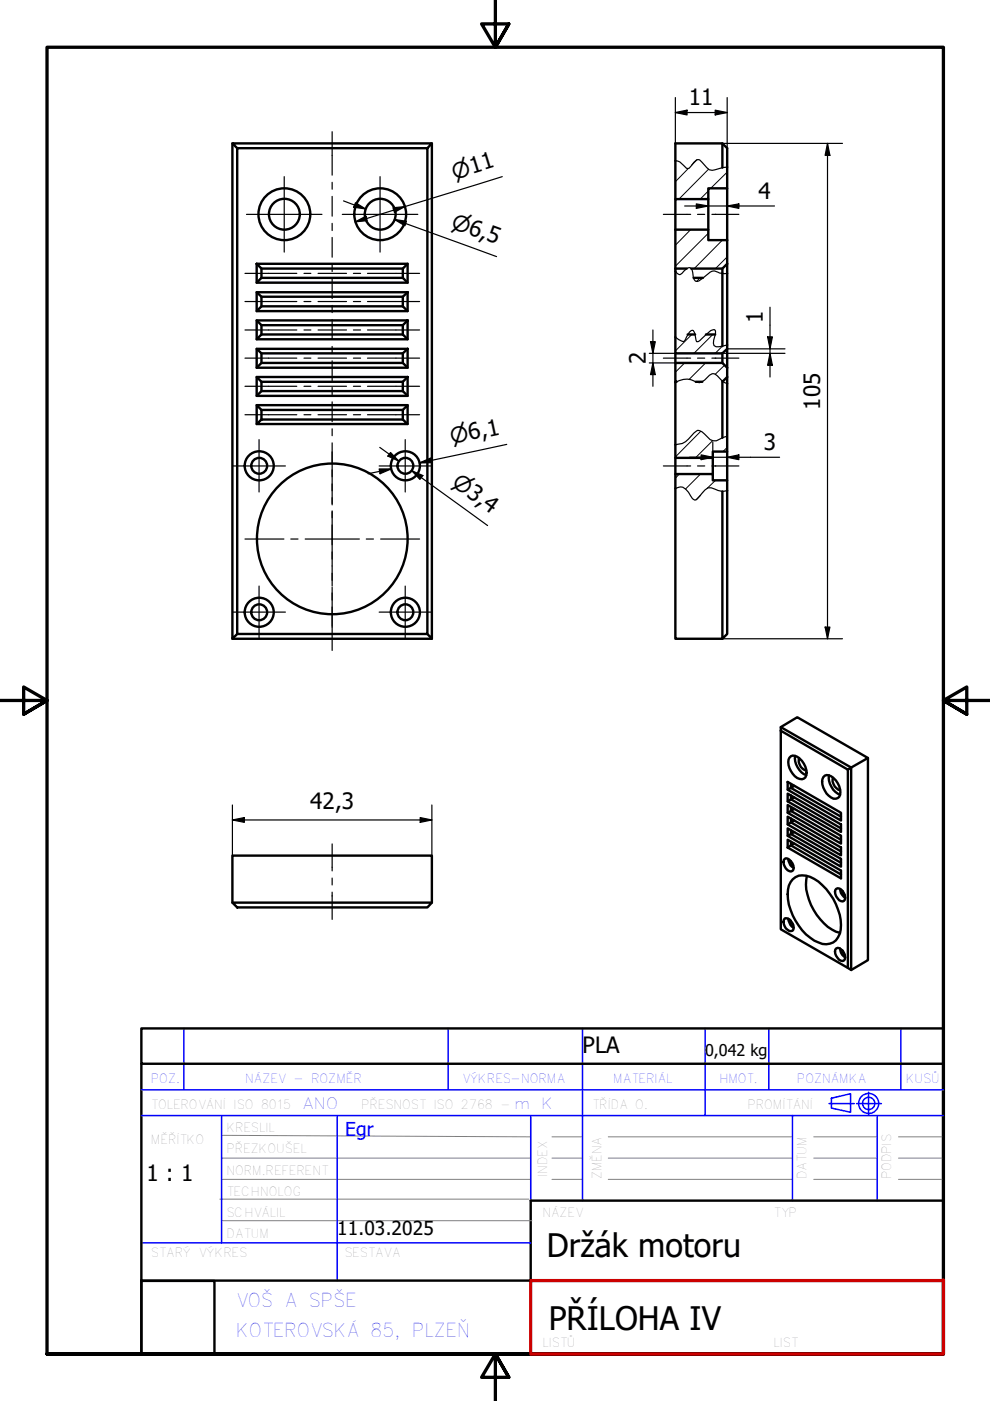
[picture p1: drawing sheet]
<svg xmlns="http://www.w3.org/2000/svg" width="210mm" height="297mm" viewBox="0 0 210 297" stroke-linecap="round" stroke-linejoin="round" font-family="sans-serif">
<g fill="none" stroke="#000" stroke-width=".21">
<path d="M145.9 35.7l-2.7 2.8M147.8 33.8l-1.1 1.2M150.2 35.9l-6.2 6.3M154.2 36.5l-3.5 3.4M146.4 48.7l-3.2 3.3M148.4 58.9l-.7 .8M150.2 49.5l-7 6.9M150.2 40.5l-1.7 1.7M153.2 50.9l-6 6M154.2 54.5l-2.5 2.4M145.2 76.9l-2 2M146.7 70.9l-3.5 3.5"/>
<path d="M149.6 76.9l-3.5 3.5M151.1 70.9l-4 4M153.2 73.4l-1.6 1.5M153.7 77.4l-2.1 2M148.6 91.4l-5.4 5.5M151.1 93.4l-3.7 3.7M154.2 94.9l-.9 .8M144 100.5l-.8 .9M148.5 105l-.9 1M148.5 100.5l-3.1 3.2M151.7 101.8l-1.8 1.8M154.2 103.8l-.2 .2"/>
</g>
<g fill="none" stroke="#000" stroke-width=".51">
<path d="M49.3 30.4v105l1-1M50.3 31.4h40.3l1-1h-42.3l1 1v103h40.3v-103M91.6 30.4v105l-1-1M153.2 30.4v5.1M154.2 39.9v-8.5l-1-1h-10v11.8M54.4 55.9h32v4h-32zM54.4 55.9l1 1h30M55.4 56.9v2l-1 1M55.4 58.9h30M86.4 55.9l-1 1v2l1 1M143.2 48.7v26.2h10l1-.9M143.2 48.7h7v2.2h4"/>
<path d="M143.2 48.7v-6.5h7v-2.3h4v11M143.2 56.9h2.4M147.1 58.9h1.9M150.2 42.2v6.5M153.2 56.9v16.5M154.2 50.9v44.8h-3.1v1.4h-7.9v-16.2M154.2 55.9l-1 1h-6.6M54.4 79.9h32v4h-32zM54.4 67.9h32v4h-32zM54.4 62h32v4h-32zM54.4 74h32v4h-32zM54.4 79.9l1 1v2"/>
<path d="M54.4 78l1-1.1h30l1 1.1M54.4 74l1 .9v2M54.4 71.9l1-1h30l1 1M54.4 67.9l1 1v2M54.4 66l1-1.1h30l1 1.1M54.4 62l1 .9v2M55.4 74.9h30M55.4 68.9h30M55.4 62.9h30M86.4 79.9l-1 1v2M86.4 74l-1 .9v2M86.4 67.9l-1 1v2"/>
<path d="M86.4 62l-1 .9v2M143.2 74.9v2M145.8 70.9h1.6M149.7 70.9h1.9M153.2 74.9v2M154.2 78l-1-1.1h-10v4h.2M154.2 79.9l-1 1M54.4 89.9l1-1h30l1 1zM54.4 83.9l1-1h30l1 1M54.4 85.9h32M55.4 88.9v-2l-1-1v4M55.4 86.9h30"/>
<path d="M55.4 80.9h30M85.4 88.9v-2l1-1v4M143.2 97.1v3.4M147.5 80.9h1.4M151.1 97.1v3.4M153.2 80.8v12M154.2 95.7v6.1M153.2 104.2v31.2l1-1v-32.6h-3.1v-1.3h-7.9v34.9h10M49.3 135.4h42.3M165.5 154.9l14.3 8.3 .7-.5-15-8.5v42.8l14.3 8.2v-42M165.5 154.2l3.5-2.1 15 8.6-3.5 2v43l-.7-.5M167 179.7l.7-.5 10.6 6.2"/>
<path d="M167 178l11.3 6.6v1.6l-11.3-6.5zM167 175.6l11.3 6.5v1.7l-11.3-6.6zM167 170.7l11.3 6.5v1.7l-11.3-6.6zM167 168.3l11.3 6.5v1.6l-11.3-6.5zM167 173.2l11.3 6.5v1.6l-11.3-6.5zM167 177.2l.7-.4 10.6 6.1M167 174.8l.7-.4 10.6 6.1M167 172.3l.7-.4 10.6 6.1M167 169.9l.7-.4 10.6 6.1M167 165.8l11.3 6.5v1.7l-11.3-6.6zM167.4 160.6a1.13 1.13 0 0 1 1.6-.1 3.7 3.7 0 0 1 1.8 4.3 1.78 1.78 0 0 1-2.7-.7 3.2 3.2 0 0 1-.7-3.5zM167.7 176v.8l.7-.4"/>
<path d="M167.7 173.5v.9l.7-.4M167.7 171.1v.8l.7-.4M167.7 168.6v.9l.7-.4M167.7 166.2v.9l-.7 .3M167.7 178.5v.7l.7-.3M168.4 166.6l-.7 .5 10.6 6.1M168.6 160.3a4 4 0 0 0 2.3 4M169.4 160.7a2.27 2.27 0 0 0 1.5 2.7M174.6 164.8a1.13 1.13 0 0 1 1.6-.2 3.7 3.7 0 0 1 1.7 4.4 1.43 1.43 0 0 1-2.2-.3 3.7 3.7 0 0 1-1.1-3.9zM175.8 164.4a4.1 4.1 0 0 0 2.3 4.1M176.6 164.9a2.24 2.24 0 0 0 1.5 2.6M184 160.7v42.9l-3.5 2.1"/>
<path d="M49.3 191.4h42.3l-1 1h-40.3zM49.3 191.4v-10h42.3v10M166.4 182.1a1.01 1.01 0 0 1 1.3 .5 1.26 1.26 0 0 1 0 2.2 1.92 1.92 0 0 1-1.3-2.7zM166.4 194.7a1.62 1.62 0 0 1 1.8 1.5v.9a.77 .77 0 0 1-1.2 .1 1.85 1.85 0 0 1-.6-2.5zM167.1 194.8l.1 .4a2.25 2.25 0 0 0 1.1 1.5M167.1 182.2l.1 .3a1.97 1.97 0 0 0 1.1 1.5M167.6 195.2l.5 .9M167.6 182.5l.5 .9M168.1 186.4a3.6 3.6 0 0 1 4.6 0 12.1 12.1 0 0 1 5.5 10.8 3.1 3.1 0 0 1-4.7 2.6 11.6 11.6 0 0 1-6.2-8 5.8 5.8 0 0 1 .8-5.4zM171.1 185.7a11.2 11.2 0 0 0 2.8 9.2 7.8 7.8 0 0 0 4.2 2.9M177.3 188.5a1.51 1.51 0 0 1 1.8 1.4v.8l-.2 .3a1.01 1.01 0 0 1-1.3-.5 1.67 1.67 0 0 1-.3-2zM178.1 188.5a2.25 2.25 0 0 0 1.1 1.9"/>
<path d="M178.6 188.9l.5 .8M177.3 201.1a1.1 1.1 0 0 1 1.4 .5 1.78 1.78 0 0 1 .2 2 1.01 1.01 0 0 1-1.3-.5 1.63 1.63 0 0 1-.3-2zM178.1 201.1a2.25 2.25 0 0 0 1.1 1.9M178.6 201.5l.5 .9"/>
<circle cx="60.3" cy="45.4" r="5.5"/>
<circle cx="60.3" cy="45.4" r="3.3"/>
<circle cx="80.6" cy="45.4" r="3.3"/>
<circle cx="80.6" cy="45.4" r="5.5"/>
<circle cx="55" cy="98.8" r="1.68"/>
<circle cx="55" cy="98.8" r="3.1"/>
<circle cx="85.9" cy="98.8" r="1.68"/>
<circle cx="85.9" cy="98.8" r="3.1"/>
<circle cx="70.5" cy="114.3" r="16"/>
<circle cx="55" cy="129.8" r="1.68"/>
<circle cx="55" cy="129.8" r="3.1"/>
<circle cx="85.9" cy="129.8" r="1.68"/>
<circle cx="85.9" cy="129.8" r="3.1"/>
</g>
<path d="M143.2 34.1l.9 .2 1.4 1.4h.3h.3l1-1.3 .6-.5 .3-.1 .3 .1 2.1 2.1 .6 .1 3.2-.7M143.2 57.5a.91 .91 0 0 0 1.4 .5l1.1-1.1 .6-.1a2.08 2.08 0 0 1 .7 2.1l.4 .7 .4 .1 1.4-.8a3.3 3.3 0 0 1 2.3-1.4l1.1 .4 1.6 .1M143.2 71.5l1.7 .9 .5-.5a2.36 2.36 0 0 1 1.4-1.9l.5 .5 .4 1.9 .6-.2 2.4-2.1 .8-.2 .2 .3v.6a3.8 3.8 0 0 0-.3 2.5 3.2 3.2 0 0 0 2.8-.2M143.2 81.1a4.3 4.3 0 0 1 4.5-.1 2.04 2.04 0 0 0 2.2-.9 1.27 1.27 0 0 1 2.2-.4l1.1 1.1 1 .5M154.2 92.5l-2.3 1h-.7l-.6-.3-1.2-1.1a1.36 1.36 0 0 0-2.3-.3 4.7 4.7 0 0 1-3.9 2.5M143.2 103.6a1.9 1.9 0 0 1 2.8 .8l.8 1.3a.6 .6 0 0 0 1 .1l1.7-1.9 .6-.5h.7a4.7 4.7 0 0 0 3.4 .6" fill="none" stroke="#000" stroke-width=".25"/>
<path d="M105 0v10l-2.9-4.9h5.8l-2.9 4.9 2.9-4.9M0 148.5h10l-5-2.8v5.7l5-2.9-5 2.9M210 148.5h-10l5-2.8v5.7l-5-2.9 5 2.9M10 287.1v-277.1h190v277.1h-190h190M107.9 292l-2.9-4.9 2.9 4.9h-5.8l2.9-4.9v9.9" fill="none" stroke="#000" stroke-width=".7"/>
<!-- layer: 1_SILNA -->
<path d="M30 218h170v7.5h-170zM30 225.5v61.6h82.6M200 225.5v45.9M200 254.6h-87.5v16.9M30 271.6h15.5v15.5h-15.5zM30 271.5h82.6" fill="none" stroke="#000" stroke-width=".51"/>
<!-- layer: 2_SLABA -->
<g fill="none" stroke="#808080" stroke-width=".21">
<path d="M46.6 254.2h65.5M47 245.5h65.5M47 240.7l65.5 .3M47 250h65.5M47.2 258.8h65.6M117 241h6.5M117 245.5h6.5M117 250h6.5M129 241h39M129 245.5h39M129 250h39M172.5 241h13.5"/>
<path d="M172.5 245.5h13.5M172.5 250h13.5M190.5 241h9.5M190.5 245.5h9.5M190.5 250h9.5"/>
</g>
<!-- layer: 8_TEXTY -->
<g fill="none" stroke="#00f" stroke-width=".32">
<path d="M39 218v13.1M95 218v13.1M123.5 218v36.6M149.5 218v18.5M163 218v13.1M191 218v13.1M30 236.5h170M30 231.1h170M47 236.6v27M71.5 236.5v35M112.5 236.5v18.1M168 236.5v18.1"/>
<path d="M175.8 234h5.3M176.3 232.8l4-.9v3.9l-4-.9zM181.6 234h5.3M184.1 231.6v4.7M186 236.5v18.1M30 263.5h82.5"/>
<circle cx="184.2" cy="234" r="2.13"/>
<circle cx="184.2" cy="234" r="1.3"/>
</g>
<!-- layer: 3_TUCNA -->
<path d="M112.6 271.5h87.4M200 271.4v15.7h-87.5v-15.6" fill="none" stroke="#c00" stroke-width=".7"/>
<g fill="none" stroke="#000" stroke-width=".25">
<path d="M106.5 37.5l-31.2 9.5M143.2 23.9l2.5-.5v1zM143.2 23.9h11M143.2 20.7v9.7M151.6 23.4l2.6 .5-2.6 .5zM153.2 30.4h25.4M154.2 20.7v10.7M175.5 30.4l.5 2.5h-1.1zM175.5 30.4v105M72.8 42.6l4.7 1.7M75.3 47l2.3-1.2 .3 1zM75.4 43l2.1 1.3-2.5-.4z"/>
<path d="M83.3 44.1l2.6-.3-2.3 1.2zM83.6 46.5l2.6 .4-.3 1zM86 47.4l-2.4-.9 21.7 7.9M145.2 43.7h19M147.6 43.2l2.6 .5-2.6 .5zM154.2 43.7l2.5-.5v1zM137.7 74.9h5.5M137.7 76.9h5.5M137.9 72.4h1l-.5 2.5zM138.4 76.9l.5 2.5h-1zM138.4 70v11.9M153.2 74.9h13.2"/>
<path d="M154.2 74h12.2M162.8 71.4h1l-.5 2.6zM163.3 74.9l.5 2.6h-1zM163.3 65.1v14.8M80.4 99.4h2.5l-2.3 1zM80.5 94.9l4.1 2.9M82.8 95.9l1.8 1.9-2.4-1.1zM82.9 99.4l-4.9 1M87.3 99.8l2.4 1-.7 .8zM88.9 98.2l2.3-1.1 .2 1zM107.4 94.2l-18.5 4 2.5-.6M146.2 97h19.1"/>
<path d="M148.7 96.4l2.4 .6-2.4 .5zM151.1 93.8v3.3M154.2 97l2.5-.6v1.1zM89.3 101.3l-2-1.5 16.1 11.6M153.2 135.4h25.4M174.9 133h1.1l-.5 2.4zM49.3 173.8l2.5-.5v1.1zM49.3 173.8h42.3M49.3 170.7v10.7M89.1 173.3l2.5 .5-2.5 .6zM91.6 170.7v10.7"/>
</g>
<g fill="#000">
<path d="M143.2 23.9l2.5-.5v1zM151.6 23.4l2.6 .5-2.6 .5zM175.5 30.4l.5 2.5h-1.1zM75.4 43l2.1 1.3-2.5-.4zM75.3 47l2.3-1.2 .3 1zM83.3 44.1l2.6-.3-2.3 1.2zM83.6 46.5l2.6 .4-.3 1zM147.6 43.2l2.6 .5-2.6 .5zM154.2 43.7l2.5-.5v1zM137.9 72.4h1l-.5 2.5zM138.4 76.9l.5 2.5h-1zM162.8 71.4h1l-.5 2.6z"/>
<path d="M163.3 74.9l.5 2.6h-1zM82.8 95.9l1.8 1.9-2.4-1.1zM88.9 98.2l2.3-1.1 .2 1zM148.7 96.4l2.4 .6-2.4 .5zM154.2 97l2.5-.6v1.1zM80.4 99.4h2.5l-2.3 1zM87.3 99.8l2.4 1-.7 .8zM174.9 133h1.1l-.5 2.4zM49.3 173.8l2.5-.5v1.1zM89.1 173.3l2.5 .5-2.5 .6z"/>
</g>
<!-- layer: Osa (ISO) -->
<g fill="none" stroke="#000" stroke-width=".25">
<path d="M70.4 27.9v9.2M70.4 38.7v1.4M51.9 58h11M64.5 58h1.4M67.4 58h6.1M70.4 41.6v4.2M70.4 47.4v1.5M70.4 50.3v4.2M70.4 56.1v1.5M70.4 59v4.3M74.9 58h1.6M77.9 58h11.1"/>
<path d="M140.7 45.5h5.7M147.9 45.5h1.5M150.9 45.5h5.8M51.9 63.9h11M51.9 70h11M51.9 75.9h11M64.5 63.9h1.4M64.5 70h1.4M64.5 75.9h1.4M67.4 63.9h6.1M67.4 70h6.1M67.4 75.9h6.1"/>
<path d="M70.4 64.8v1.5M70.4 67.7v4.3M70.4 73.5v1.5M70.4 76.5v4.2M74.9 63.9h1.6M74.9 70h1.6M74.9 75.9h1.6M77.9 63.9h11.1M77.9 70h11.1M77.9 75.9h11.1M140.7 75.9h5.7M147.9 75.9h1.5"/>
<path d="M150.9 75.9h5.8M51.9 81.9h11M51.9 87.9h11M64.5 81.9h1.4M64.5 87.9h1.4M67.4 81.9h6.1M67.4 87.9h6.1M70.4 82.2v1.5M70.4 85.2v4.2M70.4 90.9v1.5M70.4 93.9v4.2M70.4 99.6v1.5"/>
<path d="M74.9 81.9h1.6M74.9 87.9h1.6M77.9 81.9h11.1M77.9 87.9h11.1M140.7 98.8h5.7M147.9 98.8h1.5M150.9 98.8h5.8M70.4 102.6v4.2M70.4 108.3v1.5M70.4 111.3v4.2M70.4 117v1.5M70.4 120v4.3"/>
<path d="M70.4 125.7v1.5M70.4 128.7v9.2M70.4 178.9v5.7M70.4 186.2v1.4M70.4 189.2v5.7"/>
</g>
<g fill="none" stroke="#000" stroke-width=".25">
<path d="M60.3 37.5v16M80.6 37.5v16M52.3 45.5h16M72.6 45.5h16M49.4 98.8h11.1M54.9 93.2v11.1M70.4 95.8v8.3M80.4 98.8h11.1M85.9 93.2v11.1M51.9 114.3h8.3M61.7 114.3h1.5M64.7 114.3h11.5"/>
<path d="M70.4 105.5v1.5M70.4 108.5v11.5M77.7 114.3h1.5M80.7 114.3h8.3M49.4 129.8h11.1M54.9 124.3v11M70.4 121.5v1.5M70.4 124.5v8.3M80.4 129.8h11.1M85.9 124.3v11"/>
</g>
<g font-size="6.9">
<text x="116" y="266.4">Držák motoru</text>
<text x="116.3" y="282.1">PŘÍLOHA IV</text>
</g>
<g font-size="4.8">
<text x="146" y="22.3">11</text>
<text x="160.8" y="42.1">4</text>
<text x="161.7" y="68.6" transform="rotate(-90 161.7 68.6)">1</text>
<text x="136.9" y="77.3" transform="rotate(-90 136.9 77.3)">2</text>
<text x="173.9" y="86.9" transform="rotate(-90 173.9 86.9)">105</text>
<text x="161.9" y="95.4">3</text>
<text x="65.8" y="171.4">42,3</text>
<text x="123.5" y="223.3">PLA</text>
<text x="31.1" y="250.3">1 : 1</text>
</g>
<g font-size="4.6">
<text x="96.3" y="38.1" transform="rotate(-17 96.3 38.1)">⌀11</text>
<text x="95.4" y="48.2" transform="rotate(20 95.4 48.2)">⌀6,5</text>
<text x="95.8" y="94.2" transform="rotate(-12 95.8 94.2)">⌀6,1</text>
<text x="95.6" y="102.8" transform="rotate(36 95.6 102.8)">⌀3,4</text>
</g>
<text font-size="4.1" fill="#00f" x="73.2" y="240.8">Egr</text>
<text font-size="4.1" x="71.5" y="261.9">11.03.2025</text>
<g font-size="4" fill="#00f">
<text x="50" y="277">VOŠ A SPŠE</text>
<text x="50" y="283.5">KOTEROVSKÁ 85, PLZEŇ</text>
</g>
<text font-size="3.4" x="149.5" y="223.8">0,042 kg</text>
<g font-size="3.3" fill="#00f">
<text x="64" y="235.1">ANO</text>
<text x="109" y="235.1">m K</text>
</g>
<g font-size="2.7" fill="#00f">
<text x="32" y="229.5">POZ.</text>
<text x="52" y="229.5">NÁZEV - ROZMĚR</text>
<text x="98" y="229.5">VÝKRES-NORMA</text>
<text x="130" y="229.5">MATERIÁL</text>
<text x="152.5" y="229.5">HMOT.</text>
<text x="169" y="229.5">POZNÁMKA</text>
<text x="192" y="229.5">KUSŮ</text>
</g>
<g font-size="2.7" fill="#808080">
<text x="32" y="235.1">TOLEROVÁNÍ ISO 8015</text>
<text x="76.6" y="235.1">PŘESNOST ISO 2768 -</text>
<text x="125.5" y="235.1">TŘÍDA O.</text>
<text x="158.5" y="235.1">PROMÍTÁNÍ</text>
<text x="32" y="242.6">MĚŘÍTKO</text>
<text x="48" y="244.5">PŘEZKOUŠEL</text>
<text x="48" y="240">KRESLIL</text>
<text x="48" y="249">NORM.REFERENT</text>
<text x="116" y="249.5" transform="rotate(-90 116 249.5)">INDEX</text>
<text x="127.5" y="250" transform="rotate(-90 127.5 250)">ZMĚNA</text>
<text x="171" y="250" transform="rotate(-90 171 250)">DATUM</text>
<text x="48" y="253.5">TECHNOLOG</text>
<text x="48" y="262.6">DATUM</text>
<text x="48" y="258">SCHVÁLIL</text>
<text x="115" y="258">NÁZEV</text>
<text x="164" y="258">TYP</text>
<text x="32" y="266.6">STARÝ VÝKRES</text>
<text x="73" y="266.6">SESTAVA</text>
</g>
</svg>
